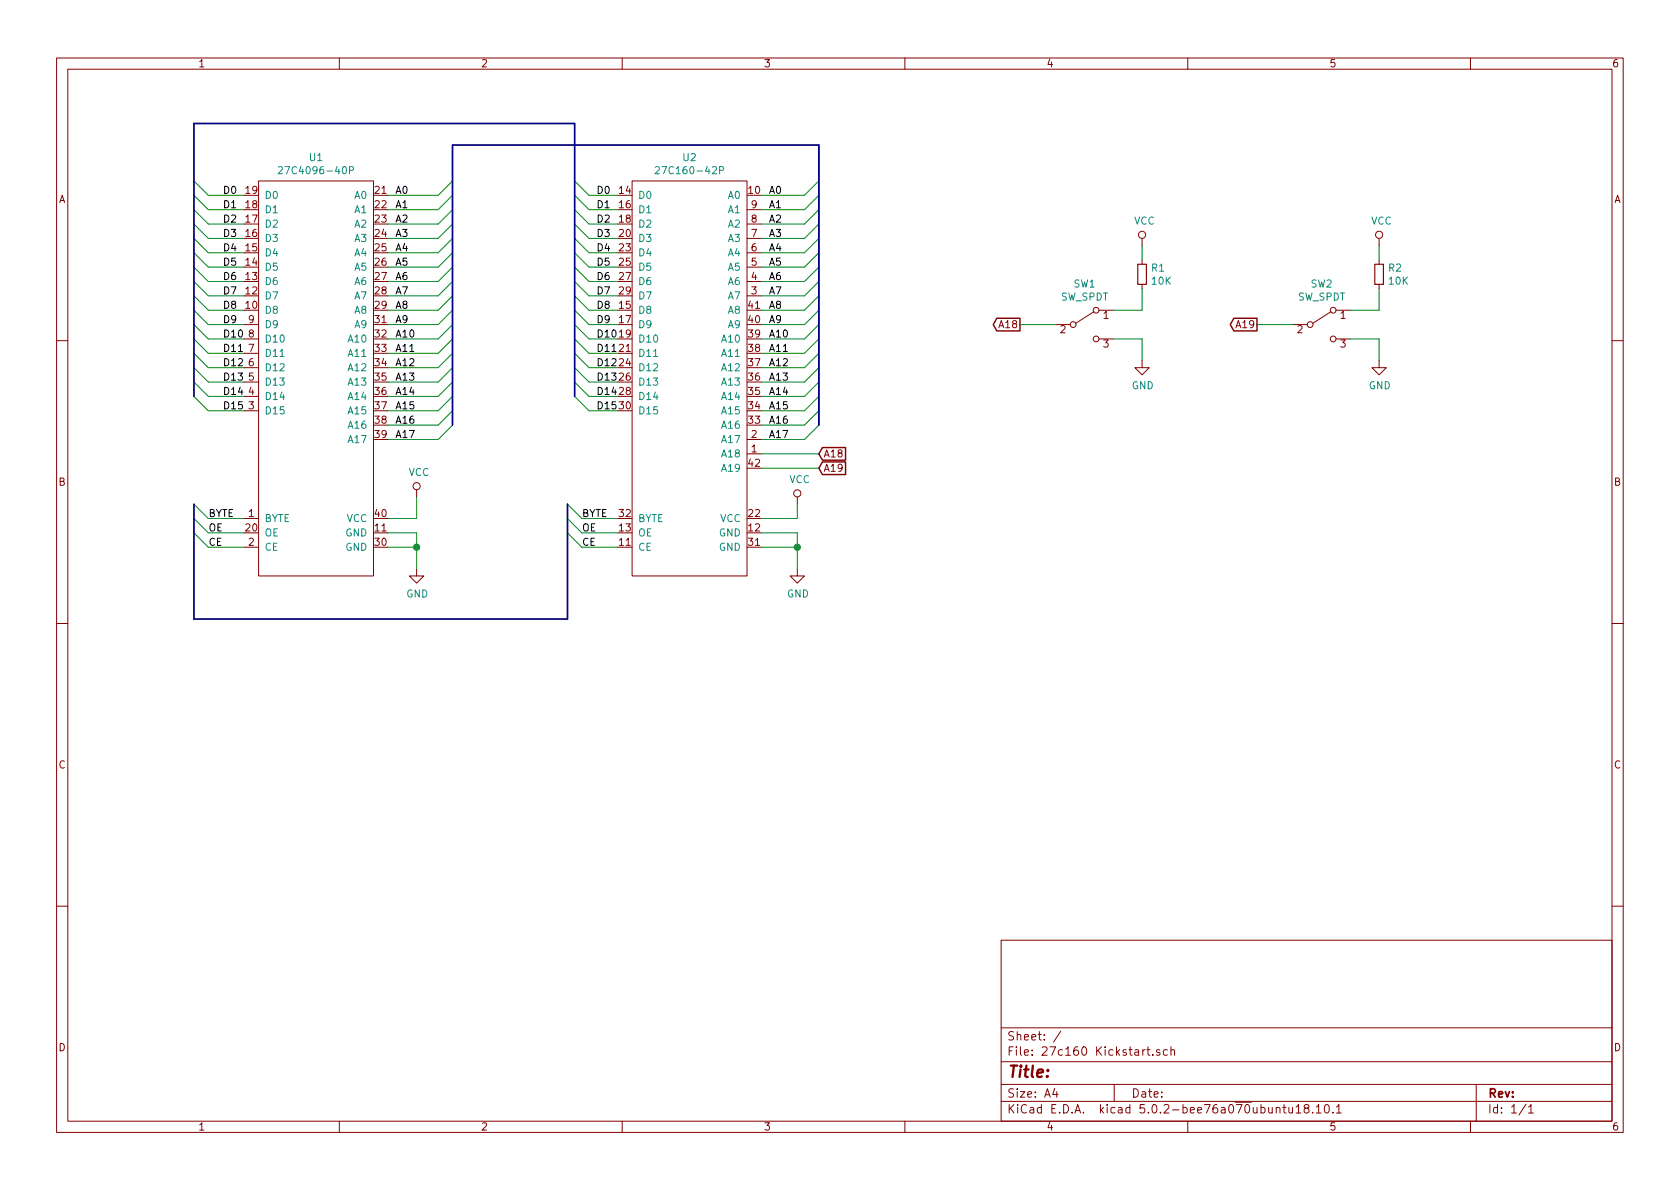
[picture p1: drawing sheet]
<svg xmlns="http://www.w3.org/2000/svg" width="297mm" height="210mm" viewBox="0 0 297 210" stroke-linecap="round" stroke-linejoin="round" font-family="sans-serif">
<g fill="none" stroke="#840000" stroke-width=".18">
<path d="M10 10.3h277v189.9h-277zM12 12.2h273v186.1h-273zM60 10.3v1.9M110 10.3v1.9M160 10.3v1.9M210 10.3v1.9M260 10.3v1.9M45.7 32h20.3v69.8h-20.3zM111.8 32h20.3v69.8h-20.3zM132.1 39.6h2.5M132.1 37.1h2.5M43.2 57.4h2.5"/>
<path d="M43.2 59.9h2.5M132.1 52.3h2.5M132.1 49.8h2.5M132.1 47.2h2.5M132.1 44.7h2.5M132.1 42.2h2.5M186.7 57.4h2.5M193.4 55.1l-3.2 2M194.3 54.9h2.5M194.3 59.9h2.5M201.9 42.2v1.2M201.9 46v.7"/>
<path d="M201.9 50.3v.7M228.6 57.4h2.5M235.3 55.1l-3.1 2M236.2 54.9h2.6M236.2 59.9h2.6M243.8 42.2v1.2M243.8 46v.7M243.8 50.3v.7M10 60.2h2M43.2 72.6h2.5M43.2 70.1h2.5M43.2 67.6h2.5"/>
<path d="M43.2 65h2.5M43.2 62.5h2.5M132.1 77.7h2.5M201.9 63.7v1.3h1.3l-1.3 1.3-1.2-1.3h1.2M243.8 63.7v1.3h1.3l-1.3 1.3-1.2-1.3h1.2M285 60.2h2M43.2 91.7h2.5M43.2 96.8h2.5M73.7 86.6v1.3M132.1 80.3h2.5M141 87.9v1.2M10 110.3h2"/>
<path d="M73.7 100.6v1.2h1.2l-1.2 1.3-1.3-1.3h1.3M141 100.6v1.2h1.2l-1.2 1.3-1.3-1.3h1.3M285 110.3h2M10 160.2h2M177 166.3h108v32h-108zM285 160.2h2M60 198.3v1.9M110 198.3v1.9M160 198.3v1.9M177 194.8h108M177 191.8h108M177 187.8h108"/>
<path d="M177 181.8h108M186.5 192.5l-.4 1h1M186.8 193v1M187.6 182.3l-1.3 2M197 191.8v3M202.5 185.6l-.4 .1v.2M202.8 185.6h.5M203 185.1v1.3l.3 .2M203.8 186.5v.1M205.1 185.7l-.4-.1-.2 .2v.2l.6 .2v.3h-.6M206.4 185.7l-.4-.1-.3 .3 .1 .6h.6M207 185.7l.3-.1 .3 .1 .1 .9"/>
<path d="M207 185.1v1.5M210 198.3v1.9M226.8 195.8h.6M227 195.3v1.3l.4 .2M227.9 195.8v.9l.4 .1 .2-.1M228.5 195.8v1M229.2 195.8l.4-.5v1.5M229.2 196.8h.8M230.9 196l-.2-.2-.1-.2 .3-.3h.3l.2 .3v.2l-.7 .2a.48 .48 0 0 0 0 .7l.2 .1 .5-.1a.48 .48 0 0 0-.2-.7M232.1 196.7v.1M232.7 195.8l.4-.5v1.5M232.7 196.8h.9"/>
<path d="M234.3 195.5l.2-.2a.8 .8 0 0 1 .5 .8 .8 .8 0 0 1-.5 .7l-.2-.1-.1-.4zM235.7 196.7v.1M236.3 195.8l.4-.5v1.5M236.3 196.8h.9M260 198.3v1.9M261 191.8v6.5M269.8 195.2l-1.2 2M270.3 195.8l.4-.5v1.5M270.3 196.8h.8"/>
<circle cx="189.7" cy="57.4" r=".51"/>
<circle cx="193.8" cy="54.9" r=".51"/>
<circle cx="193.8" cy="59.9" r=".51"/>
<circle cx="201.9" cy="41.5" r=".63"/>
<circle cx="231.6" cy="57.4" r=".51"/>
<circle cx="235.7" cy="59.9" r=".51"/>
<circle cx="235.7" cy="54.9" r=".51"/>
<circle cx="243.8" cy="41.5" r=".63"/>
<circle cx="73.7" cy="86" r=".63"/>
<circle cx="141" cy="87.2" r=".63"/>
</g>
<path d="M49.2 29.6l.5-.1 .2 .3v.2l-.8 .7h.8M61.8 30.1h.6l.1-.5-.2-.1h-.5v1.2M115.8 29.6l.5-.1 .2 .1 .1 .2-.1 .2-.7 .7h.8M127.2 30.1h.6l.2-.2-.1-.3-.2-.1h-.5v1.2" fill="none" stroke="#008484" stroke-width=".18"/>
<path d="M34.3 70.1v-48.3h67.3v48.3M80 75.2v-49.6h64.8v49.6M34.3 89.1v20.4h66v-20.4" fill="none" stroke="#000084" stroke-width=".3"/>
<g fill="none" stroke="#008400" stroke-width=".18">
<path d="M34.3 32l2.5 2.5h6.4M34.3 34.5l2.5 2.6h6.4M34.3 37.1l2.5 2.5h6.4M34.3 39.6l2.5 2.6h6.4M80 32l-2.5 2.5h-8.9M80 34.5l-2.5 2.6h-8.9M80 37.1l-2.5 2.5h-8.9M80 39.6l-2.5 2.6h-8.9M101.6 32l2.5 2.5h5.1M101.6 34.5l2.5 2.6h5.1M101.6 37.1l2.5 2.5h5.1M101.6 39.6l2.5 2.6h5.1"/>
<path d="M144.8 39.6l-2.6 2.6h-7.6M144.8 37.1l-2.6 2.5h-7.6M144.8 34.5l-2.6 2.6h-7.6M144.8 32l-2.6 2.5h-7.6M34.3 42.2l2.5 2.5h6.4M34.3 44.7l2.5 2.5h6.4M34.3 47.2l2.5 2.6h6.4M34.3 49.8l2.5 2.5h6.4M34.3 52.3l2.5 2.6h6.4M34.3 54.9l2.5 2.5h6.4M34.3 57.4l2.5 2.5h6.4M34.3 59.9l2.5 2.6h6.4"/>
<path d="M80 42.2l-2.5 2.5h-8.9M80 44.7l-2.5 2.5h-8.9M80 47.2l-2.5 2.6h-8.9M80 49.8l-2.5 2.5h-8.9M80 52.3l-2.5 2.6h-8.9M80 54.9l-2.5 2.5h-8.9M80 57.4l-2.5 2.5h-8.9M80 59.9l-2.5 2.6h-8.9M101.6 42.2l2.5 2.5h5.1M101.6 44.7l2.5 2.5h5.1M101.6 47.2l2.5 2.6h5.1M101.6 49.8l2.5 2.5h5.1"/>
<path d="M101.6 52.3l2.5 2.6h5.1M101.6 54.9l2.5 2.5h5.1M101.6 57.4l2.5 2.5h5.1M101.6 59.9l2.5 2.6h5.1M144.8 59.9l-2.6 2.6h-7.6M144.8 57.4l-2.6 2.5h-7.6M144.8 54.9l-2.6 2.5h-7.6M144.8 52.3l-2.6 2.6h-7.6M144.8 49.8l-2.6 2.5h-7.6M144.8 47.2l-2.6 2.6h-7.6M144.8 44.7l-2.6 2.5h-7.6M144.8 42.2l-2.6 2.5h-7.6"/>
<path d="M180.3 57.4h6.4M196.8 59.9h5.1v3.8M201.9 51v3.9h-5.1M201.9 43.4v2.6M222.2 57.4h6.4M238.8 59.9h5v3.8M243.8 51v3.9h-5M243.8 43.4v2.6M34.3 62.5l2.5 2.5h6.4M34.3 65l2.5 2.6h6.4M34.3 67.6l2.5 2.5h6.4M34.3 70.1l2.5 2.5h6.4"/>
<path d="M80 62.5l-2.5 2.5h-8.9M80 65l-2.5 2.6h-8.9M80 67.6l-2.5 2.5h-8.9M80 70.1l-2.5 2.5h-8.9M80 72.6l-2.5 2.6h-8.9M80 75.2l-2.5 2.5h-8.9M101.6 62.5l2.5 2.5h5.1M101.6 65l2.5 2.6h5.1M101.6 67.6l2.5 2.5h5.1M101.6 70.1l2.5 2.5h5.1M144.8 75.2l-2.6 2.5h-7.6M144.8 72.6l-2.6 2.6h-7.6"/>
<path d="M144.8 70.1l-2.6 2.5h-7.6M144.8 67.6l-2.6 2.5h-7.6M144.8 65l-2.6 2.6h-7.6M144.8 62.5l-2.6 2.5h-7.6M34.3 89.1l2.5 2.6h6.4M34.3 91.7l2.5 2.5h6.4M34.3 94.2l2.5 2.6h6.4M68.6 94.2h5.1v6.4M68.6 96.8h5.1M73.7 87.9v3.8h-5.1M100.3 89.1l2.6 2.6h6.3M100.3 91.7l2.6 2.5h6.3"/>
<path d="M100.3 94.2l2.6 2.6h6.3M134.6 94.2h6.4v6.4M134.6 96.8h6.4M134.6 80.3h10.2M134.6 82.8h10.2M141 89.1v2.6h-6.4"/>
</g>
<g fill="#008400" stroke="#008400" stroke-width=".25">
<circle cx="73.7" cy="96.8" r=".51"/>
<circle cx="141" cy="96.8" r=".51"/>
</g>
<path d="M176.3 56.3h4v2.2h-4l-.7-1.1zM218.2 56.3h4v2.2h-4l-.7-1.1zM145.4 79.1h4.1v2.3h-4.1l-.6-1.1zM145.4 81.7h4.1v2.2h-4.1l-.6-1.1z" fill="none" stroke="#840000" stroke-width=".25"/>
<path d="M201.2 46.7h1.5v3.6h-1.5zM243.1 46.7h1.5v3.6h-1.5z" fill="none" stroke="#840000" stroke-width=".2"/>
<text font-size="2.8" fill="#840000" x="178" y="190.5">Title:</text>
<g font-size="2.1" fill="#840000">
<text x="178" y="184">Sheet: /</text>
<text x="178" y="186.7">File: 27c160 Kickstart.sch</text>
<text x="178" y="196.9">KiCad E.D.A. kicad 5.0.2-bee76a070ubuntu18.10.1</text>
<text x="178" y="194.1">Size: A4</text>
<text x="200" y="194.1">Date:</text>
<text x="263" y="194.1">Rev:</text>
<text x="263" y="196.9">Id: 1/1</text>
</g>
<g font-size="1.8" fill="#840000">
<text x="35" y="11.9">1</text>
<text x="85" y="11.9">2</text>
<text x="135" y="11.9">3</text>
<text x="185" y="11.9">4</text>
<text x="235" y="11.9">5</text>
<text x="285" y="11.9">6</text>
<text x="10.4" y="35.9">A</text>
<text x="43.5" y="34.3">19</text>
<text x="66.3" y="34.3">21</text>
<text x="109.5" y="34.3">14</text>
<text x="132.4" y="34.3">10</text>
<text x="285.4" y="35.9">A</text>
<text x="43.5" y="41.9">16</text>
<text x="43.5" y="39.4">17</text>
<text x="43.5" y="36.8">18</text>
<text x="66.3" y="36.8">22</text>
<text x="66.3" y="39.4">23</text>
<text x="66.3" y="41.9">24</text>
<text x="109.5" y="36.8">16</text>
<text x="109.5" y="39.4">18</text>
<text x="109.5" y="41.9">20</text>
<text x="132.9" y="41.9">7</text>
<text x="132.9" y="39.4">8</text>
<text x="132.9" y="36.8">9</text>
<text x="43.5" y="47">14</text>
<text x="43.5" y="44.4">15</text>
<text x="66.3" y="44.4">25</text>
<text x="66.3" y="47">26</text>
<text x="109.5" y="44.4">23</text>
<text x="109.5" y="47">25</text>
<text x="132.9" y="47">5</text>
<text x="132.9" y="44.4">6</text>
<text x="43.5" y="52.1">12</text>
<text x="43.5" y="49.5">13</text>
<text x="66.3" y="49.5">27</text>
<text x="66.3" y="52.1">28</text>
<text x="109.5" y="49.5">27</text>
<text x="109.5" y="52.1">29</text>
<text x="132.9" y="52.1">3</text>
<text x="132.9" y="49.5">4</text>
<text x="43.5" y="54.6">10</text>
<text x="44" y="59.7">8</text>
<text x="44" y="57.1">9</text>
<text x="66.3" y="54.6">29</text>
<text x="66.3" y="57.1">31</text>
<text x="66.3" y="59.7">32</text>
<text x="109.5" y="54.6">15</text>
<text x="109.5" y="57.1">17</text>
<text x="109.5" y="59.7">19</text>
<text x="132.4" y="59.7">39</text>
<text x="132.4" y="57.1">40</text>
<text x="132.4" y="54.6">41</text>
<text x="176.8" y="58">A18</text>
<text x="187.5" y="58.9">2</text>
<text x="195.1" y="56.4">1</text>
<text x="218.7" y="58">A19</text>
<text x="229.4" y="58.9">2</text>
<text x="237" y="56.4">1</text>
<text x="44" y="64.8">6</text>
<text x="44" y="62.2">7</text>
<text x="66.3" y="62.2">33</text>
<text x="66.3" y="64.8">34</text>
<text x="109.5" y="62.2">21</text>
<text x="109.5" y="64.8">24</text>
<text x="132.4" y="64.8">37</text>
<text x="132.4" y="62.2">38</text>
<text x="195.1" y="61.5">3</text>
<text x="237" y="61.5">3</text>
<text x="44" y="69.8">4</text>
<text x="44" y="67.3">5</text>
<text x="66.3" y="67.3">35</text>
<text x="66.3" y="69.8">36</text>
<text x="109.5" y="67.3">26</text>
<text x="109.5" y="69.8">28</text>
<text x="132.4" y="69.8">35</text>
<text x="132.4" y="67.3">36</text>
<text x="44" y="72.4">3</text>
<text x="66.3" y="72.4">37</text>
<text x="66.3" y="74.9">38</text>
<text x="66.3" y="77.5">39</text>
<text x="109.5" y="72.4">30</text>
<text x="132.4" y="74.9">33</text>
<text x="132.4" y="72.4">34</text>
<text x="132.9" y="77.5">2</text>
<text x="132.4" y="82.5">42</text>
<text x="132.9" y="80">1</text>
<text x="145.6" y="80.9">A18</text>
<text x="145.6" y="83.4">A19</text>
<text x="10.4" y="85.9">B</text>
<text x="285.4" y="85.9">B</text>
<text x="43.5" y="94">20</text>
<text x="44" y="91.4">1</text>
<text x="66.3" y="94">11</text>
<text x="66.3" y="91.4">40</text>
<text x="109.5" y="94">13</text>
<text x="109.5" y="91.4">32</text>
<text x="132.4" y="94">12</text>
<text x="132.4" y="91.4">22</text>
<text x="44" y="96.5">2</text>
<text x="66.3" y="96.5">30</text>
<text x="109.5" y="96.5">11</text>
<text x="132.4" y="96.5">31</text>
<text x="10.4" y="135.9">C</text>
<text x="285.4" y="135.9">C</text>
<text x="10.4" y="185.9">D</text>
<text x="285.4" y="185.9">D</text>
<text x="35" y="199.9">1</text>
<text x="85" y="199.9">2</text>
<text x="135" y="199.9">3</text>
<text x="185" y="199.9">4</text>
<text x="235" y="199.9">5</text>
<text x="285" y="199.9">6</text>
</g>
<g font-size="1.8" fill="#008484">
<text x="54.8" y="28.5">U1</text>
<text x="120.8" y="28.5">U2</text>
<text x="46.7" y="35.2">D0</text>
<text x="50.4" y="30.8">27C4096-40P</text>
<text x="62.8" y="35.2">A0</text>
<text x="112.8" y="35.2">D0</text>
<text x="117" y="30.8">27C160-42P</text>
<text x="128.8" y="35.2">A0</text>
<text x="46.7" y="40.3">D2</text>
<text x="46.7" y="37.7">D1</text>
<text x="62.8" y="37.7">A1</text>
<text x="62.8" y="40.3">A2</text>
<text x="112.8" y="37.7">D1</text>
<text x="112.8" y="40.3">D2</text>
<text x="128.8" y="40.3">A2</text>
<text x="128.8" y="37.7">A1</text>
<text x="200.5" y="39.7">VCC</text>
<text x="242.4" y="39.7">VCC</text>
<text x="46.7" y="47.9">D5</text>
<text x="46.7" y="45.3">D4</text>
<text x="46.7" y="42.8">D3</text>
<text x="62.8" y="42.8">A3</text>
<text x="62.8" y="45.3">A4</text>
<text x="62.8" y="47.9">A5</text>
<text x="112.8" y="42.8">D3</text>
<text x="112.8" y="45.3">D4</text>
<text x="112.8" y="47.9">D5</text>
<text x="128.8" y="47.9">A5</text>
<text x="128.8" y="45.3">A4</text>
<text x="128.8" y="42.8">A3</text>
<text x="46.7" y="53">D7</text>
<text x="46.7" y="50.4">D6</text>
<text x="62.8" y="50.4">A6</text>
<text x="62.8" y="53">A7</text>
<text x="112.8" y="50.4">D6</text>
<text x="112.8" y="53">D7</text>
<text x="128.8" y="53">A7</text>
<text x="128.8" y="50.4">A6</text>
<text x="187.5" y="53.2">SW_SPDT</text>
<text x="189.9" y="50.8">SW1</text>
<text x="203.6" y="48">R1</text>
<text x="203.7" y="50.3">10K</text>
<text x="229.4" y="53.2">SW_SPDT</text>
<text x="231.8" y="50.8">SW2</text>
<text x="245.5" y="48">R2</text>
<text x="245.6" y="50.3">10K</text>
<text x="46.7" y="55.5">D8</text>
<text x="46.7" y="58">D9</text>
<text x="62.8" y="55.5">A8</text>
<text x="62.8" y="58">A9</text>
<text x="112.8" y="55.5">D8</text>
<text x="112.8" y="58">D9</text>
<text x="128.8" y="58">A9</text>
<text x="128.8" y="55.5">A8</text>
<text x="46.7" y="65.7">D12</text>
<text x="46.7" y="63.1">D11</text>
<text x="46.7" y="60.6">D10</text>
<text x="61.8" y="60.6">A10</text>
<text x="61.8" y="63.1">A11</text>
<text x="61.8" y="65.7">A12</text>
<text x="112.8" y="60.6">D10</text>
<text x="112.8" y="63.1">D11</text>
<text x="112.8" y="65.7">D12</text>
<text x="127.8" y="65.7">A12</text>
<text x="127.8" y="63.1">A11</text>
<text x="127.8" y="60.6">A10</text>
<text x="46.7" y="70.7">D14</text>
<text x="46.7" y="68.2">D13</text>
<text x="61.8" y="68.2">A13</text>
<text x="61.8" y="70.7">A14</text>
<text x="112.8" y="68.2">D13</text>
<text x="112.8" y="70.7">D14</text>
<text x="127.8" y="70.7">A14</text>
<text x="127.8" y="68.2">A13</text>
<text x="200.1" y="68.8">GND</text>
<text x="242" y="68.8">GND</text>
<text x="46.7" y="73.3">D15</text>
<text x="61.8" y="73.3">A15</text>
<text x="61.8" y="75.8">A16</text>
<text x="112.8" y="73.3">D15</text>
<text x="127.8" y="75.8">A16</text>
<text x="127.8" y="73.3">A15</text>
<text x="61.8" y="78.4">A17</text>
<text x="127.8" y="80.9">A18</text>
<text x="127.8" y="78.4">A17</text>
<text x="127.8" y="83.4">A19</text>
<text x="72.2" y="84.2">VCC</text>
<text x="139.5" y="85.4">VCC</text>
<text x="46.7" y="92.3">BYTE</text>
<text x="46.7" y="94.9">OE</text>
<text x="61.1" y="94.9">GND</text>
<text x="61.3" y="92.3">VCC</text>
<text x="112.8" y="94.9">OE</text>
<text x="112.8" y="92.3">BYTE</text>
<text x="127.1" y="94.9">GND</text>
<text x="127.3" y="92.3">VCC</text>
<text x="46.7" y="97.4">CE</text>
<text x="61.1" y="97.4">GND</text>
<text x="112.8" y="97.4">CE</text>
<text x="127.1" y="97.4">GND</text>
<text x="71.8" y="105.7">GND</text>
<text x="139.1" y="105.7">GND</text>
</g>
<g font-size="1.8">
<text x="39.4" y="34.3">D0</text>
<text x="69.8" y="34.3">A0</text>
<text x="105.4" y="34.3">D0</text>
<text x="135.9" y="34.3">A0</text>
<text x="39.4" y="36.8">D1</text>
<text x="39.4" y="39.4">D2</text>
<text x="39.4" y="41.9">D3</text>
<text x="69.8" y="36.8">A1</text>
<text x="69.8" y="39.4">A2</text>
<text x="69.8" y="41.9">A3</text>
<text x="105.4" y="36.8">D1</text>
<text x="105.4" y="39.4">D2</text>
<text x="105.4" y="41.9">D3</text>
<text x="135.9" y="41.9">A3</text>
<text x="135.9" y="39.4">A2</text>
<text x="135.9" y="36.8">A1</text>
<text x="39.4" y="44.4">D4</text>
<text x="39.4" y="47">D5</text>
<text x="69.8" y="44.4">A4</text>
<text x="69.8" y="47">A5</text>
<text x="105.4" y="44.4">D4</text>
<text x="105.4" y="47">D5</text>
<text x="135.9" y="47">A5</text>
<text x="135.9" y="44.4">A4</text>
<text x="39.4" y="49.5">D6</text>
<text x="39.4" y="52.1">D7</text>
<text x="69.8" y="49.5">A6</text>
<text x="69.8" y="52.1">A7</text>
<text x="105.4" y="49.5">D6</text>
<text x="105.4" y="52.1">D7</text>
<text x="135.9" y="52.1">A7</text>
<text x="135.9" y="49.5">A6</text>
<text x="39.4" y="54.6">D8</text>
<text x="39.4" y="57.1">D9</text>
<text x="39.4" y="59.7">D10</text>
<text x="69.8" y="54.6">A8</text>
<text x="69.8" y="57.1">A9</text>
<text x="69.8" y="59.7">A10</text>
<text x="105.4" y="54.6">D8</text>
<text x="105.4" y="57.1">D9</text>
<text x="105.4" y="59.7">D10</text>
<text x="135.9" y="59.7">A10</text>
<text x="135.9" y="57.1">A9</text>
<text x="135.9" y="54.6">A8</text>
<text x="39.4" y="62.2">D11</text>
<text x="39.4" y="64.8">D12</text>
<text x="69.8" y="62.2">A11</text>
<text x="69.8" y="64.8">A12</text>
<text x="105.4" y="62.2">D11</text>
<text x="105.4" y="64.8">D12</text>
<text x="135.9" y="64.8">A12</text>
<text x="135.9" y="62.2">A11</text>
<text x="39.4" y="67.3">D13</text>
<text x="39.4" y="69.8">D14</text>
<text x="69.8" y="67.3">A13</text>
<text x="69.8" y="69.8">A14</text>
<text x="105.4" y="67.3">D13</text>
<text x="105.4" y="69.8">D14</text>
<text x="135.9" y="69.8">A14</text>
<text x="135.9" y="67.3">A13</text>
<text x="39.4" y="72.4">D15</text>
<text x="69.8" y="72.4">A15</text>
<text x="69.8" y="74.9">A16</text>
<text x="69.8" y="77.5">A17</text>
<text x="105.4" y="72.4">D15</text>
<text x="135.9" y="77.5">A17</text>
<text x="135.9" y="74.9">A16</text>
<text x="135.9" y="72.4">A15</text>
<text x="36.8" y="91.4">BYTE</text>
<text x="36.8" y="94">OE</text>
<text x="102.9" y="91.4">BYTE</text>
<text x="102.9" y="94">OE</text>
<text x="36.8" y="96.5">CE</text>
<text x="102.9" y="96.5">CE</text>
</g>
</svg>
